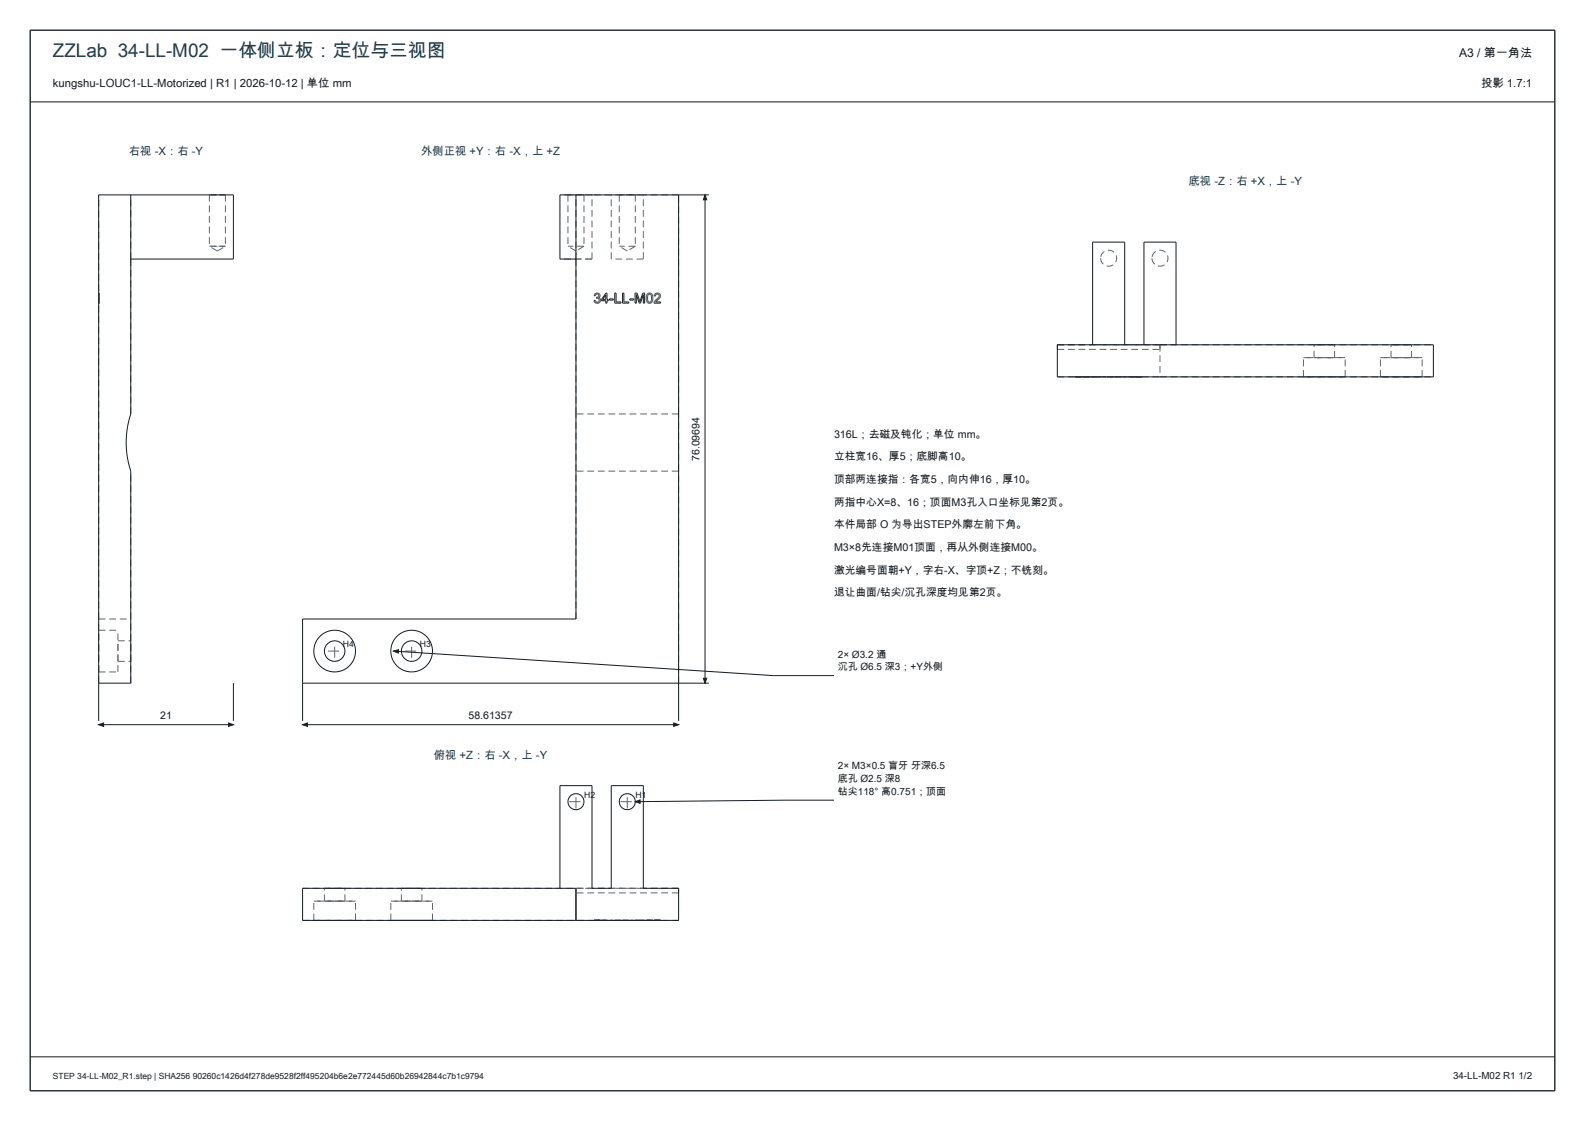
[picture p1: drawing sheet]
<svg xmlns="http://www.w3.org/2000/svg" width="420mm" height="297mm" viewBox="0 0 420 297" stroke-linecap="round" stroke-linejoin="round" font-family="sans-serif">
<path d="M8 8h404v281h-404z" fill="none" stroke="#141a1f" stroke-width=".35"/>
<g fill="none" stroke="#141a1f" stroke-width=".26">
<path d="M8 27h404M34.6 51.6v58.1a24.2 24.2 0 0 0 0 15.1v56.2h-8.5M152.6 51.6v112.4h-72.4v27M179.8 51.6v139.4M186.8 51.6v129.4M187.8 51.6h-39.4v17h4.2M34.6 68.6h27.2v-17h-35.7v139.4M157.8 77.8l-.4 .5h.4M157.8 78.3h.1M157.8 77.7v.1M157.8 78.1v.2M157.9 78.1h-.1"/>
<path d="M157.9 78.1h.1M157.9 78v.1M158 78h-.1M158.1 77.9l-.1 .1M158.1 77.9h.1M158.2 77.9h-.1M158.2 77.6l-.4 .1M158.2 77.6h.1M158.2 78.8l-.1 .3 .1-.1M158.2 77.9h.1M158.3 79h.1M158.3 79h-.1"/>
<path d="M158.3 78.8h-.1M158.3 77.6l.2 .1M158.3 77.9h.1M158.4 77.9h.1M158.4 77.9l.1 .1M158.4 78.7l-.1 .1M158.4 79l.1 .1M158.5 78.7h-.1M158.5 79.1h.1M158.5 78h.1M158.5 77.7h.1M158.5 78.7h.1"/>
<path d="M158.5 77.7l.3 .1M158.6 78.6l-.1 .1M158.6 80h-.1M158.6 78v.1M158.6 79.1h.1M158.6 78.6h.1M158.6 78.1l.1 .1M158.6 79.1l.2 .4M158.6 78.5v.1M158.7 78.2h.1M158.7 78.5h-.1M158.7 78.2v.1"/>
<path d="M158.7 78.3h.1M158.7 78.3v.2M158.7 78.8l.1 .1M158.7 79.8l-.1 .2M158.7 78.8h.1M158.7 79.8h.1M158.8 78.9h.1M158.8 77.8h.1M158.8 79.6l-.1 .2M158.8 79.5v.1M158.8 77.8v.1M158.8 78.9l.2 .2"/>
<path d="M158.8 77.9h.1M158.9 77.9h.1M158.9 77.9v.1M158.9 78l.1 .2M158.9 78.6l-.2 .2M158.9 78.6h.1M159 78.6h-.1M159 78.5v.1M159 78.2h.1M159 78.2v.1M159 78.5h.1M159 78.4v.1"/>
<path d="M159 78.3h.1M159 78.3v.1M159 79.1l.1 .1M159 79.9l-.1 .2M159.1 79.9h-.1M159.1 79.2v.3M159.1 79.8v.1M159.1 79.7v.1M159.1 79.7h.1M159.1 79.6v.1M159.1 79.5h.1M159.1 79.5v.1"/>
<path d="M160.5 78.2v1.2h-.8zM160.6 77.7h.2v1.7h.4v.3h-.4v.6h-.3v-.6h-1.1v-.3zM161.5 79.2h1v.3h-1zM162.9 77.7h.3v2.3h1.4v.3h-1.7zM165 77.7h.3v2.3h1.3v.3h-1.6zM166.9 79.2h1v.3h-1zM168.3 77.7h.5l.8 2.2 .7-2.2h.5v2.6h-.3v-2.2l-.8 2.2h-.3l-.8-2.3v2.3h-.3zM171.7 78.2v1.6M171.7 78.2h.1M171.7 79.8h.1M171.7 79.8l.3 .3M172 77.9l-.3 .3"/>
<path d="M172.1 77.9h-.1M172.1 77.9h.2M172.2 77.6l-.6 .2-.3 .5v1l.2 .8M172.2 77.6l.1 .1M172.3 77.7h.1M172.3 77.9v.1M172.3 78l.2 .2M172.4 77.7h.1M172.5 77.7l.2 .2M172.5 78.2h.1M172.5 79.8l-.4 .3M172.5 79.8h.1"/>
<path d="M172.5 78.2l.1 .1M172.6 78.3v1.4M172.6 79.7l-.1 .1M172.7 77.9h.1M172.7 77.9l.2 .3M172.9 78.2v.1M172.9 78.3l.1 1-.3 .8M173.4 80h-.1M173.4 79.9v.1M173.4 79.9h.1M173.5 79.8l-.1 .1M173.5 79.7v.1"/>
<path d="M173.7 78.3h.1M173.8 78.1l-.1 .2M173.8 78.1h.1M173.9 78l-.1 .1M173.9 78h.1M174 77.9l-.1 .1M174.2 77.9h.1M174.2 77.9h-.2M174.3 77.9h.1M174.4 77.9v.1M174.4 78l.3 .3M174.6 78.7l-1.1 1"/>
<path d="M174.6 78.6v.1M174.7 78.5l-.1 .1M174.7 77.8l-.1-.1a.86 .86 0 0 0-1.3 .7l.4-.1M174.7 77.8h.1M174.7 78.3h.1M174.7 78.4v.1M174.7 78.3v.1M174.7 77.8l.3 .6M175 78.7l-1.3 1.3h1.3v.3h-1.7M175 78.7h.1M175 78.5v.2M175 78.4v.1"/>
<path d="M158.1 80.1l-.4-.5h-.3a.83 .83 0 0 0 1 .7M158.1 80.1h.1M158.4 80.1h-.2M158.4 80.1h.1M158.5 80.3h-.1M158.5 80l-.1 .1M158.6 80.3h-.1M158.6 80.3h.1M158.7 80.3h-.1M158.8 80.2l-.1 .1M158.8 80.2h.1M158.9 80.1l-.1 .1"/>
<path d="M171.5 80.1h.1M171.6 80.1v.1M171.6 80.2h.1M171.7 80.2l.1 .1M171.8 80.3h.1M171.9 80.3h.1M171.9 80.3l.1 .1M172 80.1h.1M172 80.4h.1M172.6 80.2l-.5 .2M172.6 80.2h.1M172.7 80.1l-.1 .1"/>
<path d="M172.7 80.1h.1M173.3 80.2v.1M173.3 80v.2M280.2 91.4h99.6v8.4h-99.6zM289.5 91.4v-27.2h8.5v27.2M303.1 91.4v-27.2h8.5v27.2M104.3 172.5l100.7 6.5h16M26.1 192h35.7M61.8 181v10M80.2 181h107.6M80.2 192h99.6M221 212l-52.7 .4"/>
<path d="M148.4 235.4v-27.3h8.5v27.3h5.1v-27.3h8.5v27.3h9.3v8.5h-99.6v-8.5h72.4v8.5M8 280h404"/>
<circle cx="88.7" cy="172.5" r="5.5"/>
<circle cx="88.7" cy="172.5" r="2.72"/>
<circle cx="109.1" cy="172.5" r="2.72"/>
<circle cx="109.1" cy="172.5" r="5.5"/>
<circle cx="152.6" cy="212.4" r="2.12"/>
<circle cx="166.2" cy="212.4" r="2.13"/>
</g>
<g fill="none" stroke="#5c666e" stroke-width=".26" stroke-dasharray="1.8 1" stroke-linecap="butt">
<path d="M55.5 51.6h4.2M55.5 51.6v13.6M57.6 51.6h-2.1M59.7 51.6h-2.1M59.7 51.6v13.6M150.5 51.6v13.6M154.7 51.6h-4.2M154.7 51.6v13.6M156.9 51.6h-8.5M162 51.6h-5.1M164.1 51.6v13.6M168.3 51.6h-4.2"/>
<path d="M168.3 51.6v13.6M170.5 51.6h-8.5M179.8 51.6h-9.3M26.1 79.9v.1M26.1 79.8v.1M26.1 79.7v.1M26.1 79.6v.1M26.1 79.5v.1M26.1 79.4v.1M26.1 79.3v.1M26.1 79.2v.1M26.1 79.1v.1"/>
<path d="M26.1 79v.1M26.1 78.9v.1M26.1 78.8v.1M26.1 78.7v.1M26.1 78.6v.1M26.1 78.5v.1M26.1 78.4v.1M26.1 78.3v.1M26.1 78.2v.1M26.1 78.1v.1M26.1 78v.1M26.1 77.9v.1"/>
<path d="M26.1 78v-.1M26.1 78.1v-.1M26.1 78.2v-.1M26.1 78.3v-.1M26.1 78.4v-.1M26.1 77.8v.1M26.1 77.7v.1M26.1 77.6v.1M26.1 77.7v-.1M26.1 77.8v-.1M26.1 77.9v-.1M26.1 78.5v-.1"/>
<path d="M26.1 78.6v-.1M26.1 78.7v-.1M26.1 78.8v-.1M26.1 78.9v-.1M26.1 79v-.1M26.1 79.1v-.1M26.1 79.2v-.1M26.1 79.3v-.1M26.1 79.5v-.2M26.1 79.6v-.1M26.1 79.7v-.1M26.1 79.8v-.1"/>
<path d="M26.1 79.9v-.1M26.1 80v-.1M26.1 79v-.2M26.1 79.4v-.1M26.1 79.5v-.1M26.1 77.7v2.6M26.1 79.5v-1.8M26.1 79.8v-.3M26.1 79.5v.3M26.1 77.7v1.8M26.1 78.1v2.2M26.1 78v2.3"/>
<path d="M26.1 79.2v.3M26.1 80v-2.3M26.1 79.7v.6M26.1 79.4v.3M26.1 77.7v1.7M26.1 78.8v.3M26.1 80h.1M26.1 79.9h.1M26.1 79.8h.1M26.1 79.7h.1M26.1 79.6h.1M26.1 79.3h.1"/>
<path d="M26.1 79.2h.1M26.1 79.1h.1M26.1 79h.1M26.1 78.9h.1M26.1 78.8h.1M26.1 78.7h.1M26.1 78.6h.1M26.1 78.5h.1M26.1 78.4h.1M26.1 78.3h.1M26.1 78.2h.1M26.1 78.1h.1"/>
<path d="M26.1 78h.1M26.1 77.9h.1M26.1 77.8h.1M26.1 77.7h.1M26.1 77.6h.1M26.1 79.4h.1M26.1 79.5h.1M26.1 79.2v-.2M26.1 78.6v-.2M26.1 79v.2M26.1 79.4v-1.2M26.2 80v-.1"/>
<path d="M26.2 79.9v-.1M26.2 79.8v-.1M26.2 79.7v-.1M26.2 79.6v-.1M26.2 79.5v-.2M26.2 79.3v-.1M26.2 79.2v-.1M26.2 79.1v-.1M26.2 79v-.1M26.2 78.9v-.1M26.2 78.8v-.1M26.2 78.7v-.1"/>
<path d="M26.2 78.6v-.1M26.2 78.5v-.1M26.2 78.4v-.1M26.2 78.3v-.1M26.2 78.2v-.1M26.2 78.1v-.1M26.2 78v-.1M26.2 77.9v-.1M26.2 77.8v-.1M26.2 77.7v-.1M26.2 77.6v.1M26.2 77.7v.1"/>
<path d="M26.2 77.8v.1M26.2 77.9v.1M26.2 78v.1M26.2 78.1v.1M26.2 78.2v.1M26.2 78.3v.1M26.2 78.4v.1M26.2 78.5v.1M26.2 78.6v.1M26.2 78.7v.1M26.2 78.8v.1M26.2 78.9v.1"/>
<path d="M26.2 79v.1M26.2 79.1v.1M26.2 79.2v.1M26.2 79.3v.1M26.2 79.4v.1M26.2 79.5v.1M26.2 79.6v.1M26.2 79.7v.1M26.2 79.8v.1M26.2 79.9v.1M26.2 79v-.2M26.2 79.4v-.1"/>
<path d="M26.2 79.5v-.1M26.2 77.7v2.6M26.2 79.5v-1.8M26.2 79.8v-.3M26.2 79.5v.3M26.2 77.7v1.8M26.2 79.2v.3M26.2 80v-2.3M26.2 79.7v.6M26.2 79.4v.3M26.2 77.7v1.7M26.2 78.8v.3"/>
<path d="M26.2 79.2v-.2M26.2 78.6v-.2M26.2 79v.2M26.2 79.4v-1.2M34.6 68.6v-17M55.5 65.2h4.2M57.6 65.2h-2.1M57.6 66.5l2.1-1.3M57.6 66.5l-2.1-1.3M59.7 65.2h-2.1M152.6 68.6v-17M152.6 66.5l-2.1-1.3"/>
<path d="M154.7 65.2h-4.2M154.7 65.2l-2.1 1.3M156.9 68.6v-17M156.9 68.6h-8.5M156.9 68.6h-4.3M162 68.6v-17M166.2 66.5l-2.1-1.3M168.3 65.2h-4.2M168.3 65.2l-2.1 1.3M170.5 68.6v-17M170.5 68.6h-8.5M291.7 68.4a2.13 2.13 0 0 0 3 1.9 2.13 2.13 0 0 0 .3-3.6 2.13 2.13 0 0 0-3.3 1.3v.4"/>
<path d="M305.3 68.4a2.12 2.12 0 0 0 3 1.9 2.12 2.12 0 0 0 .3-3.6 2.12 2.12 0 0 0-3.3 1.3v.4M26.1 80.3v-.3M26.1 80.2v.1M26.1 80.1v.1M26.1 80v.1M26.1 80.1v-.1M26.1 80.2v-.1M26.1 80.3v-.1M26.1 80.4v-.1M26.1 80.3v.1M26.1 80.1h.1M26.1 80.2h.1"/>
<path d="M26.1 80.3h.1M26.1 80.4h.1M26.2 80v.1M26.2 80.1v.1M26.2 80.2v.1M26.2 80.3v-.3M26.2 80.3v.1M26.2 80.4v-.1M26.2 80.3v-.1M26.2 80.2v-.1M26.2 80.1v-.1M26.2 80.3v-2.3"/>
<path d="M26.2 80.3v-2.2M280.2 99.8h27.2M280.2 91.4h9.3M280.2 91.4h27.2M280.2 91.4v1.2M280.2 92.6h27.2M285 99.8h1.3M285 99.8h.1M285.1 99.8h-.1M285.1 99.8h.1M285.2 99.8h-.1M285.2 99.8h.1"/>
<path d="M285.3 99.8h-.1M285.3 99.8h.1M285.4 99.8h-.1M285.4 99.8h.1M285.5 99.8h-.2M285.5 99.8h-.1M285.5 99.8h.1M285.6 99.8h-.1M285.6 99.8h.1M285.7 99.8h.1M285.7 99.8h-.1M285.8 99.8h-.2"/>
<path d="M285.8 99.8h.1M285.8 99.8h-.1M285.9 99.8h-.1M285.9 99.8h.1M286 99.8h-.1M286 99.8h.1M286 99.8h.2M286.1 99.8h-.1M286.1 99.8h.1M286.2 99.8h-.1M286.2 99.8h.1M286.3 99.8h-.1"/>
<path d="M286.3 99.8h.1M286.4 99.8h.1M286.5 99.8h.1M286.6 99.8h.1M286.7 99.8h-.4M286.7 99.8h-1.7M287 99.8h.1M287.1 99.8h-.1M287.1 99.8h.1M287.2 99.8h-.1M287.2 99.8h.1M287.3 99.8h-.1"/>
<path d="M287.3 99.8h.1M287.4 99.8h-.1M287.4 99.8h.1M287.5 99.8h-.1M287.5 99.8h.1M287.6 99.8h-.1M287.6 99.8h.1M287.7 99.8h-.1M287.7 99.8h.1M287.8 99.8h-.1M287.8 99.8h.1M287.9 99.8h.1"/>
<path d="M287.9 99.8h-.1M288 99.8h-.1M288 99.8h.1M288.1 99.8h-.1M288.1 99.8h.1M288.2 99.8h-.1M288.2 99.8h.1M288.3 99.8h-.1M288.3 99.8h.1M288.4 99.8h-.1M288.4 99.8h.1M288.5 99.8h-.1"/>
<path d="M288.5 99.8h.1M288.6 99.8h-.1M288.6 99.8h.1M288.7 99.8h-.1M289.2 99.8h.5M289.5 99.8h-.3M289.5 91.4h8.5M289.7 99.8h.6M290.3 99.8h.1M290.3 99.8h-.8M290.4 99.8h.1M290.5 99.8h.1"/>
<path d="M290.6 99.8h.6M290.6 99.8h-.3M291.2 99.8h.5M291.4 99.8h-.8M291.7 99.8h-.3M293.1 99.8h-1M293.4 99.8h1.3M294.7 99.8h.3M295 99.8h-1.6M295.4 99.8h1.4M296.8 99.8h.3M297.1 99.8h-1.7"/>
<path d="M298 91.4h5.1M298.5 99.8h-1M298.8 99.8h.4M299.2 99.8h.2M299.2 99.8h-.4M299.4 99.8h1.2M299.5 99.8h-.3M299.5 99.8h.8M300.6 99.8h-1.1M300.9 99.8h.1M301 99.8h-.1M301 99.8h.1"/>
<path d="M301.1 99.8h-.1M301.1 99.8h.1M301.2 99.8h-.1M301.2 99.8h.1M301.3 99.8h-.1M301.3 99.8h.1M301.4 99.8h-.1M301.4 99.8h.1M301.5 99.8h-.1M301.5 99.8h.1M301.6 99.8h-.1M301.6 99.8h.1"/>
<path d="M301.7 99.8h-.1M301.7 99.8h.1M301.8 99.8h-.1M301.8 99.8h.1M301.9 99.8h-.1M301.9 99.8h.1M302 99.8h-.1M302 99.8h.1M302.1 99.8h-.1M302.1 99.8h.1M302.2 99.8h-.1M302.2 99.8h.1"/>
<path d="M302.3 99.8h.3M302.3 99.8h-.1M302.3 99.8h.1M302.4 99.8h-.1M302.4 99.8h.1M302.5 99.8h-.1M302.5 99.8h.1M302.6 99.8h-.4M302.6 99.8h-.1M303.1 91.4h4.3M307.4 91.4h4.2M307.4 91.4v8.4"/>
<path d="M307.4 91.4v1.2M307.4 99.8h72.4M307.4 91.4h72.4M345.4 99.8h5.5M345.4 94.7h5.5M345.4 99.8v-5.1M348.2 91.4h2.7M348.2 94.7h2.7M348.2 94.7v-3.3M350.9 99.8h5.5M350.9 91.4h2.7M350.9 94.7h5.5"/>
<path d="M350.9 94.7h2.7M353.6 91.4h-5.4M353.6 94.7h-5.4M353.6 94.7v-3.3M356.4 99.8h-11M356.4 94.7h-11M356.4 99.8v-5.1M365.8 99.8h5.5M365.8 94.7h5.5M365.8 99.8v-5.1M368.6 91.4h2.7M368.6 94.7h2.7"/>
<path d="M368.6 94.7v-3.3M371.3 99.8h5.5M371.3 91.4h2.7M371.3 94.7h5.5M371.3 94.7h2.7M374 91.4h-5.4M374 94.7h-5.4M374 94.7v-3.3M376.8 99.8h-11M376.8 94.7h-11M376.8 99.8v-5.1M34.6 109.7v-41.1"/>
<path d="M152.6 109.7v-41.1M179.8 109.7h-27.2M179.8 109.7v-58.1M152.6 124.8v-15.1M179.8 124.8v-15.1M179.8 124.8h-27.2M26.1 164h8.5M26.1 164v-112.4M26.1 178v-11M26.1 178h5.2M26.1 167h5.2M31.3 178v-11"/>
<path d="M31.3 175.2h3.3M31.3 175.2v-5.4M31.3 169.8h3.3M34.6 164v-39.2M34.6 175.2v-5.4M152.6 164v-39.2M26.1 181v-17M34.6 181v-17M179.8 181v-56.2M83.2 238.8h11M86 235.4h5.4M86 238.8h5.4"/>
<path d="M86 238.8v-3.4M88.7 235.4h-2.7M88.7 238.8h-5.5M88.7 238.8h-2.7M91.4 235.4h-2.7M91.4 238.8h-2.7M91.4 238.8v-3.4M94.2 238.8h-5.5M103.6 238.8h11M106.4 235.4h5.4M106.4 238.8h5.4M106.4 238.8v-3.4"/>
<path d="M109.1 235.4h-2.7M109.1 238.8h-5.5M109.1 238.8h-2.7M111.8 235.4h-2.7M111.8 238.8h-2.7M111.8 238.8v-3.4M114.6 238.8h-5.5M152.6 236.6v-1.2M152.6 235.4v1.2M156.9 235.4h-4.3M170.5 235.4h-8.5M179.8 235.4v1.2"/>
<path d="M179.8 235.4h-27.2M179.8 235.4h-99.6M179.8 236.6h-27.2M80.2 243.9h99.6M83.2 243.9h11M83.2 243.9v-5.1M88.7 243.9h-5.5M94.2 243.9h-5.5M94.2 243.9v-5.1M103.6 243.9h11M103.6 243.9v-5.1M109.1 243.9h-5.5"/>
<path d="M114.6 243.9h-5.5M114.6 243.9v-5.1M157.4 243.9v-.1M157.4 243.9h.1M157.4 243.8h.1M157.4 243.9h.4M157.4 243.8h.4M157.5 243.9h-.1M157.5 243.9v-.1M157.5 243.8h-.1M157.5 243.9h.1M157.5 243.8h.1"/>
<path d="M157.6 243.9v-.1M157.6 243.9h-.1M157.6 243.8h-.1M157.6 243.9h.1M157.6 243.8h.1M157.7 243.9h-.1M157.7 243.9v-.1M157.7 243.8h-.1M157.7 243.9h.1M157.7 243.8h.1M157.7 243.9h-.3M157.7 243.8h-.3"/>
<path d="M157.8 243.9v-.1M157.8 243.9h-.1M157.8 243.8h-.1M157.8 243.9h.1M157.8 243.8h.1M157.9 243.9v-.1M157.9 243.9h-.1M157.9 243.8h-.1M157.9 243.9h.1M157.9 243.8h.1M158 243.9h-.1M158 243.9v-.1"/>
<path d="M158 243.8h-.1M158 243.9h.1M158 243.8h.1M158.1 243.9v-.1M158.1 243.9h-.1M158.1 243.8h-.1M158.1 243.9h.1M158.1 243.8h.1M158.2 243.9v-.1M158.2 243.9h-.1M158.2 243.8h-.1M158.2 243.9h.1"/>
<path d="M158.2 243.8h.1M158.3 243.9v-.1M158.3 243.9h-.1M158.3 243.8h-.1M158.3 243.9h.1M158.3 243.8h.1M158.4 243.9h-.1M158.4 243.9v-.1M158.4 243.8h-.1M158.4 243.9h.1M158.4 243.8h.1M158.5 243.9v-.1"/>
<path d="M158.5 243.9h-.1M158.5 243.8h-.1M158.5 243.9h.1M158.5 243.8h.1M158.6 243.9h-.1M158.6 243.9v-.1M158.6 243.8h-.1M158.6 243.9h.1M158.6 243.8h.1M158.7 243.9v-.1M158.7 243.9h-.1M158.7 243.8h-.1"/>
<path d="M158.7 243.9h.1M158.7 243.8h.1M158.8 243.9v-.1M158.8 243.9h-.1M158.8 243.8h-.1M158.8 243.9h.1M158.8 243.8h.1M158.9 243.9h-.1M158.9 243.9v-.1M158.9 243.8h-.1M158.9 243.9h.1M158.9 243.8h.1"/>
<path d="M159 243.9v-.1M159 243.9h-.1M159 243.8h-.1M159 243.9h.1M159 243.8h.1M159.1 243.9v-.1M159.1 243.9h-.1M159.1 243.8h-.1M159.4 243.9h1.1M159.4 243.9v-.1M159.4 243.8h1.1M159.7 243.9v-.1"/>
<path d="M160.5 243.9h.3M160.5 243.9v-.1M160.5 243.8h.3M160.5 243.8h-.8M160.5 243.9h-.8M160.6 243.9h-1.2M160.6 243.9v-.1M160.6 243.8h-1.2M160.8 243.9h-.2M160.8 243.9v-.1M160.8 243.8h.4M160.8 243.8h-.2"/>
<path d="M161.2 243.9h-.4M161.2 243.9v-.1M161.5 243.9h1M161.5 243.9v-.1M161.5 243.8h1M162.5 243.9v-.1M162.9 243.9h1.7M162.9 243.9v-.1M162.9 243.8h1.7M163.2 243.9h-.3M163.2 243.9v-.1M163.2 243.8h-.3"/>
<path d="M164.6 243.9h-1.4M164.6 243.9v-.1M164.6 243.8h-1.4M165 243.9h1.6M165 243.9v-.1M165 243.8h1.6M165.3 243.9h-.3M165.3 243.9v-.1M165.3 243.8h-.3M166.6 243.9h-1.3M166.6 243.9v-.1M166.6 243.8h-1.3"/>
<path d="M166.9 243.9h1M166.9 243.9v-.1M166.9 243.8h1M167.9 243.9v-.1M168.3 243.9h.3M168.3 243.9v-.1M168.3 243.8h.3M168.6 243.9h.8M168.6 243.9v-.1M168.6 243.8h.8M168.8 243.9h-.5M168.8 243.9v-.1"/>
<path d="M168.8 243.8h-.5M169.4 243.9h.3M169.4 243.9v-.1M169.4 243.8h.3M169.4 243.9h-.6M169.4 243.8h-.6M169.5 243.9h-.1M169.5 243.9v-.1M169.5 243.8h-.1M169.6 243.9h-.1M169.6 243.9v-.1M169.6 243.8h-.1"/>
<path d="M169.7 243.9h.8M169.7 243.9v-.1M169.7 243.8h.8M169.7 243.9h-.1M169.7 243.8h-.1M170.3 243.9h-.6M170.3 243.9v-.1M170.3 243.8h-.6M170.5 243.9h.3M170.5 243.9v-.1M170.5 243.8h.3M170.8 243.9h-.5"/>
<path d="M170.8 243.9v-.1M170.8 243.8h-.5M171.3 243.9v-.1M171.3 243.9h.1M171.3 243.8h.1M171.4 243.9v-.1M171.4 243.9h-.1M171.4 243.8h-.1M171.4 243.9h.1M171.4 243.8h.1M171.5 243.9v-.1M171.5 243.9h-.1"/>
<path d="M171.5 243.8h-.1M171.5 243.9h.1M171.5 243.8h.1M171.6 243.9v-.1M171.6 243.9h-.1M171.6 243.8h-.1M171.6 243.8h.1M171.6 243.9h.1M171.7 243.9v-.1M171.7 243.8h-.1M171.7 243.9h-.1M171.7 243.8h.1"/>
<path d="M171.7 243.9h.1M171.8 243.9v-.1M171.8 243.8h-.1M171.8 243.9h-.1M171.8 243.9h.1M171.8 243.8h.1M171.9 243.9h-.1M171.9 243.9v-.1M171.9 243.8h-.1M171.9 243.8h.1M171.9 243.9h.1M172 243.9v-.1"/>
<path d="M172 243.8h-.1M172 243.9h-.1M172 243.8h.1M172 243.9h.1M172.1 243.9v-.1M172.1 243.8h-.1M172.1 243.9h-.1M172.1 243.8h.1M172.1 243.9h.1M172.2 243.9v-.1M172.2 243.9h-.1M172.2 243.8h-.1"/>
<path d="M172.2 243.9h.1M172.2 243.8h.1M172.3 243.9v-.1M172.3 243.9h-.1M172.3 243.8h-.1M172.3 243.9h.1M172.3 243.8h.1M172.4 243.9h-.1M172.4 243.9v-.1M172.4 243.8h-.1M172.4 243.8h.1M172.4 243.9h.1"/>
<path d="M172.5 243.9h-.1M172.5 243.9v-.1M172.5 243.8h-.1M172.5 243.9h.1M172.5 243.8h.1M172.6 243.9v-.1M172.6 243.9h-.1M172.6 243.8h-.1M172.6 243.8h.1M172.6 243.9h.1M172.7 243.9v-.1M172.7 243.9h-.1"/>
<path d="M172.7 243.8h-.1M172.7 243.9h.1M172.7 243.8h.1M172.8 243.9h-.1M172.8 243.9v-.1M172.8 243.8h-.1M172.8 243.9h.1M172.8 243.8h.1M172.9 243.9h-.1M172.9 243.9v-.1M172.9 243.8h-.1M172.9 243.9h.1"/>
<path d="M172.9 243.8h.1M173 243.9h-.1M173 243.9v-.1M173 243.8h-.1M173.3 243.9h1.7M173.3 243.9v-.1M173.3 243.8h1.7M173.3 243.9h.4M173.3 243.8h.4M173.4 243.9h-.1M173.4 243.9v-.1M173.4 243.8h-.1"/>
<path d="M173.5 243.9h-.1M173.5 243.9v-.1M173.5 243.8h-.1M173.6 243.9h-.1M173.6 243.9v-.1M173.6 243.8h-.1M173.7 243.9h-.1M173.7 243.9v-.1M173.7 243.8h-.1M173.7 243.9h.1M173.7 243.8h.1M173.8 243.9v-.1"/>
<path d="M173.8 243.9h-.1M173.8 243.8h-.1M173.8 243.9h.1M173.8 243.8h.1M173.9 243.9v-.1M173.9 243.9h-.1M173.9 243.8h-.1M173.9 243.9h.1M173.9 243.8h.1M174 243.9h-.2M174 243.8h-.2M174 243.9v-.1"/>
<path d="M174 243.9h.1M174 243.8h.1M174 243.9h-.1M174 243.8h-.1M174.1 243.9h-.1M174.1 243.9v-.1M174.1 243.8h-.1M174.1 243.9h.1M174.1 243.8h.1M174.2 243.9h-.1M174.2 243.9v-.1M174.2 243.8h-.1"/>
<path d="M174.2 243.9h.1M174.2 243.8h.1M174.2 243.9h.2M174.2 243.8h.2M174.3 243.9v-.1M174.3 243.9h-.1M174.3 243.8h-.1M174.3 243.9h.1M174.3 243.8h.1M174.4 243.9v-.1M174.4 243.9h-.1M174.4 243.8h-.1"/>
<path d="M174.4 243.9h.1M174.4 243.8h.1M174.5 243.9h-.1M174.5 243.9v-.1M174.5 243.8h-.1M174.5 243.9h.1M174.5 243.8h.1M174.5 243.9h.2M174.5 243.8h.2M174.6 243.9v-.1M174.6 243.9h-.1M174.6 243.8h-.1"/>
<path d="M174.6 243.9h.1M174.6 243.8h.1M174.7 243.9h-.1M174.7 243.9v-.1M174.7 243.8h-.1M174.7 243.9h.1M174.7 243.8h.1M174.8 243.9v-.1M174.8 243.9h-.1M174.8 243.8h-.1M174.8 243.9h.1M174.8 243.8h.1"/>
<path d="M174.9 243.9h-.1M174.9 243.9v-.1M174.9 243.8h-.1M174.9 243.9h.1M174.9 243.8h.1M175 243.9v-.1M175 243.9h-.1M175 243.8h-.1M175 243.9h-1.3M175 243.8h-1.3"/>
</g>
<g fill="#141a1f" stroke="#141a1f" stroke-width=".26">
<path d="M80.2 192l1.3-.4v.8z"/>
<path d="M178.5 191.6l1.3 .4-1.3 .4z"/>
<path d="M186.4 179.7h.9l-.5 1.3z"/>
<path d="M186.8 51.6l.5 1.3h-.9z"/>
<path d="M26.1 192l1.3-.4v.8z"/>
<path d="M60.6 191.6l1.2 .4-1.2 .4z"/>
<path d="M168.3 212.4l1.3-.5v.9z"/>
<path d="M104.3 172.5l1.3-.4-.1 .9z"/>
</g>
<path d="M86.9 172.5h3.6M88.7 174.3v-3.6M107.3 172.5h3.6M109.1 174.3v-3.6M150.8 212.4h3.6M152.6 214.2v-3.6M164.4 212.4h3.6M166.2 214.2v-3.6" fill="none" stroke="#5c666e" stroke-width=".26" stroke-dasharray="3 1 .4 1" stroke-linecap="butt"/>
<text font-size="5" fill="#173d4f" x="14" y="15">ZZLab 34-LL-M02 一体侧立板：定位与三视图</text>
<text font-size="3.2" fill="#141a1f" x="386.6" y="15">A3 / 第一角法</text>
<g font-size="3" fill="#141a1f">
<text x="14" y="23">kungshu-LOUC1-LL-Motorized | R1 | 2026-10-12 | 单位 mm</text>
<text x="392.5" y="23">投影 1.7:1</text>
</g>
<g font-size="3" fill="#173d4f">
<text x="34.2" y="41">右视 -X：右 -Y</text>
<text x="111.6" y="41">外侧正视 +Y：右 -X，上 +Z</text>
<text x="315" y="49">底视 -Z：右 +X，上 -Y</text>
<text x="115" y="201">俯视 +Z：右 -X，上 -Y</text>
</g>
<g font-size="2.8" fill="#141a1f">
<text x="221" y="116">316L；去磁及钝化；单位 mm。</text>
<text x="185.3" y="122.2" transform="rotate(-90 185.3 122.2)">76.09694</text>
<text x="221" y="122">立柱宽16、厚5；底脚高10。</text>
<text x="221" y="128">顶部两连接指：各宽5，向内伸16，厚10。</text>
<text x="221" y="134">两指中心X=8、16；顶面M3孔入口坐标见第2页。</text>
<text x="221" y="140">本件局部 O 为导出STEP外廓左前下角。</text>
<text x="221" y="146">M3×8先连接M01顶面，再从外侧连接M00。</text>
<text x="221" y="152">激光编号面朝+Y，字右-X、字顶+Z；不铣刻。</text>
<text x="221" y="158">退让曲面/钻尖/沉孔深度均见第2页。</text>
<text x="42.4" y="190.5">21</text>
<text x="124.2" y="190.5">58.61357</text>
</g>
<g font-size="2.6" fill="#141a1f">
<text x="222" y="174.2">2× Ø3.2 通</text>
<text x="222" y="177.6">沉孔 Ø6.5 深3；+Y外侧</text>
<text x="222" y="203.8">2× M3×0.5 盲牙 牙深6.5</text>
<text x="222" y="207.2">底孔 Ø2.5 深8</text>
<text x="222" y="210.6">钻尖118° 高0.751；顶面</text>
<text x="385" y="286">34-LL-M02 R1 1/2</text>
</g>
<g font-size="2.3" fill="#141a1f">
<text x="90.9" y="171.5">H4</text>
<text x="111.3" y="171.5">H3</text>
<text x="154.8" y="211.4">H2</text>
<text x="168.4" y="211.4">H1</text>
<text x="14" y="286">STEP 34-LL-M02_R1.step | SHA256 90260c1426d4f278de9528f2ff495204b6e2e772445d60b26942844c7b1c9794</text>
</g>
</svg>
